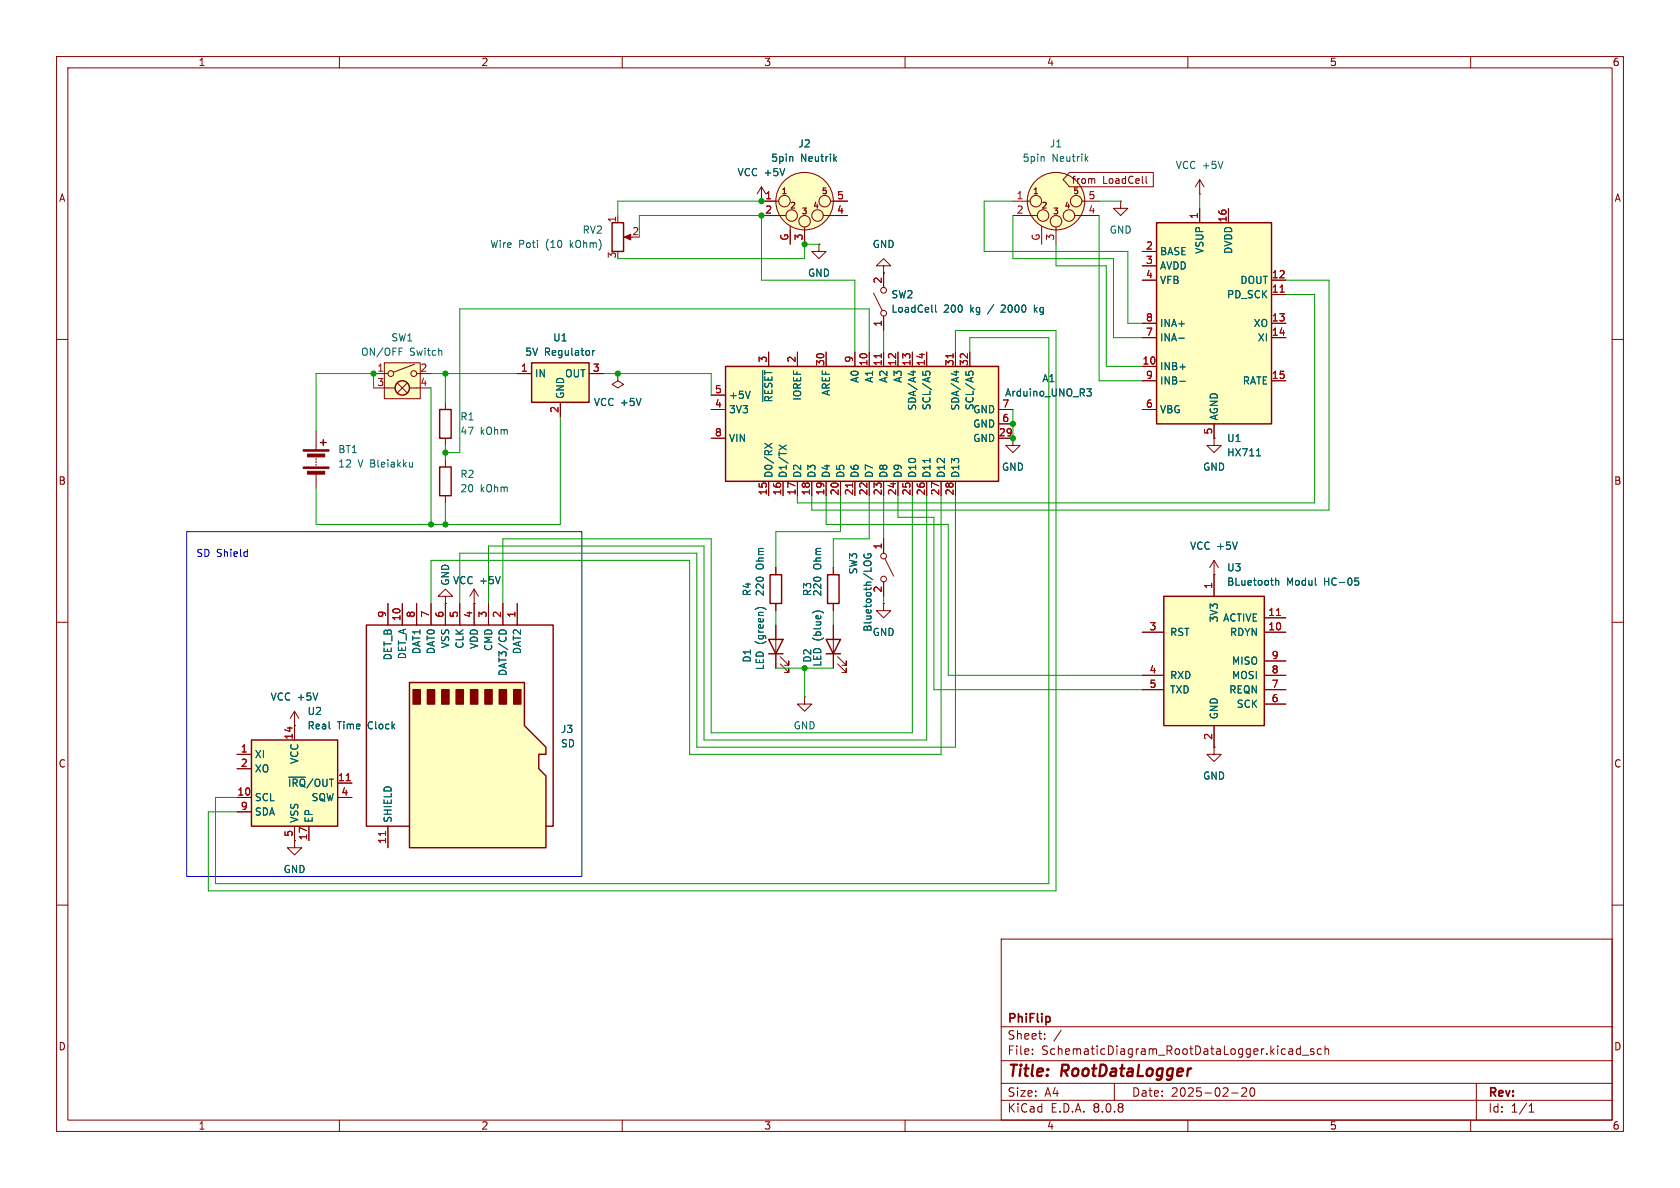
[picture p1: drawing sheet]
<svg xmlns="http://www.w3.org/2000/svg" width="297mm" height="210mm" viewBox="0 0 297 210" stroke-linecap="round" stroke-linejoin="round" font-family="sans-serif">
<g fill="none" stroke="#840000" stroke-width=".18">
<path d="M10 10h277v190h-277zM12 12h273v186h-273zM60 10v2M110 10v2M160 10v2M210 10v2M260 10v2M198.1 35.6v1.2h1.3l-1.3 1.3-1.3-1.3h1.3M198.1 35.6h.1M144.8 43.2v1.3h1.2l-1.2 1.2-1.3-1.2h1.3M144.8 43.2h.1M10 60h2"/>
<path d="M55.9 76.2v3.3M285 60h2M55.9 81v.3M55.9 81.5v.3M55.9 82v.3M55.9 83.8v2.6M10 110h2M78.7 105.4h1.3l-1.3-1.3-1.2 1.3h1.2v1.3M78.7 106.7h.1M285 110h2M52.1 128.3h.1M52.1 125.7l-.8 1.3"/>
<path d="M52.1 125.7v2.6M52.1 125.7l.7 1.3M10 160h2M177 166h108v32h-108zM285 160h2M60 198v2M110 198v2M160 198v2M177 194.5h108M177 191.5h108M177 187.5h108M177 181.5h108"/>
<path d="M182.5 186.3v.1M182.5 185.5v.1M184.7 183.6v.1M184.7 182.8v.1M187.6 182.1l-1.3 2M197 191.5v3M210 198v2M217.7 193.2h1.2M219.5 192.4l.6-.1 .2 .1 .1 .3-.9 1.1h.9M221.1 192.4l.2-.1a.81 .81 0 0 1 .6 .6 .81 .81 0 0 1-.3 .8l-.1 .1a.81 .81 0 0 1-.4-1.4zM229.9 184.9v1.5M229.9 185.5l-.4-.1-.3 .3v.4l.1 .2h.6"/>
<path d="M230.2 186.5h1.2M232.2 185.5l-.3-.1-.2 .2v.2l.5 .2v.3h-.5M233.6 185.5l-.4-.1-.3 .3v.4l.1 .2h.6M234.2 185.5l.3-.1 .3 .1 .1 .9M234.2 184.9v1.5M260 198v2M261 191.5v6.5M270.3 196.6h.9M270.3 195.5l.4-.4v1.5"/>
</g>
<g fill="#840000" stroke="#840000" stroke-width=".18">
<path d="M53.6 82.6h4.6v.2h-4.6z"/>
<path d="M53.6 79.5h4.6v.3h-4.6z"/>
<path d="M54.4 83.3h3v.5h-3z"/>
<path d="M54.4 80.3h3v.5h-3z"/>
</g>
<path d="M56.6 78.2h1.1M57.1 77.7v1" fill="none" stroke="#840000" stroke-width=".25"/>
<path d="M72.9 81.7v.9M72.9 82.4l-.3 .2" fill="none" stroke="#006464" stroke-width=".18"/>
<path d="M128.3 64.8h48.2v20.3h-48.2z" fill="#ffffc2"/>
<path d="M108.2 39.4h2v5.1h-2zM128.3 64.8h48.2v20.3h-48.2z" fill="none" stroke="#840000" stroke-width=".25"/>
<g fill="none" stroke="#840000" stroke-width=".18">
<path d="M109.2 38.1v1.3M110.7 41.9h1.1M125.7 77.5h2.6M125.7 72.4h2.6M125.7 69.9h2.6M135.9 62.2v2.6M141 62.2v2.6M146 62.2v2.6M151.1 62.2v2.6M153.7 62.2v2.6M156.2 62.2v2.6M158.7 62.2v2.6"/>
<path d="M161.3 62.2v2.6M163.8 62.2v2.6M168.9 62.2v2.6M171.4 62.2v2.6M176.5 77.5h2.6M176.5 72.4h2.6M176.5 74.9h2.6M135.9 85.1v2.5M138.4 85.1v2.5M141 85.1v2.5M143.5 85.1v2.5M146 85.1v2.5"/>
<path d="M148.6 85.1v2.5M151.1 85.1v2.5M153.7 85.1v2.5M156.2 85.1v2.5M158.7 85.1v2.5M161.3 85.1v2.5M163.8 85.1v2.5M166.4 85.1v2.5M168.9 85.1v2.5"/>
</g>
<path d="M155.8 62.5v.8M168.5 62.5v.8M150.7 85.4v.7" fill="none" stroke="#a90000" stroke-width=".18"/>
<g fill="none" stroke="#006464" stroke-width=".18">
<path d="M132.6 69.2l-.4 1.2M134.8 65.5v5.5M135.2 78.4l1.3 .8M136.5 78.4l-1.3 .8M137.7 78.7l1.3 .8M139 78.7l-1.3 .8M161 65.7h.9M161.4 65.6v.7M163.1 65.7v.6M163.6 66.2v-.3l.3-.3 .4 .1 .1 .5M168.6 65.7h.9M169.1 65.6v.7"/>
<path d="M170.8 65.7v.6M171.2 66.2v-.3l.3-.3 .4 .1 .1 .5M192.1 68.7h.8l-.4 .5 .4 .1v.5l-.2 .2h-.4M164.4 81v.8"/>
</g>
<path d="M110.4 41.9l1.1-.5v1z" fill="#840000" stroke="#840000" stroke-width=".18"/>
<path d="M204.5 39.4h20.3v35.5h-20.3z" fill="#ffffc2"/>
<path d="M204.5 39.4h20.3v35.5h-20.3z" fill="none" stroke="#840000" stroke-width=".25"/>
<g fill="none" stroke="#840000" stroke-width=".18">
<path d="M212.1 36.8v2.6M217.2 36.8v2.6M201.9 49.5h2.6M201.9 57.2h2.6M201.9 59.7h2.6M201.9 44.5h2.6M201.9 47h2.6M224.8 52.1h2.5M224.8 49.5h2.5M224.8 57.2h2.5M224.8 59.7h2.5M201.9 64.8h2.6"/>
<path d="M201.9 67.3h2.6M201.9 72.4h2.6M214.6 74.9v2.6M224.8 67.3h2.5"/>
</g>
<path d="M208.4 59.8h1M208.6 64.9h1M208.6 67.4h1M222.1 80.6h.8" fill="none" stroke="#006464" stroke-width=".18"/>
<path d="M226.3 51.7h.7" fill="none" stroke="#a90000" stroke-width=".18"/>
<path d="M67.9 64.1h6.4v6.4h-6.4z" fill="#ffffc2"/>
<g fill="none" stroke="#840000" stroke-width=".18">
<path d="M179.1 38.1h4.3M179.1 35.6h3M190 38.1h4.3M191.3 35.6h3M184.1 40v3.2M186.7 40.1v3.1M66 68.6h3.8M66 66h2.6M67.9 64.1h6.4v6.4h-6.4zM70.2 67.7l1.8 1.8M72 67.7l-1.8 1.8M72.4 68.6h3.8"/>
<path d="M73.3 64.4l-3.7 1.4M73.7 66h2.5"/>
<circle cx="183.1" cy="35.6" r="1.02"/>
<circle cx="184.4" cy="38.1" r="1.02"/>
<circle cx="186.7" cy="35.6" r="5.1"/>
<circle cx="186.7" cy="39.1" r="1.02"/>
<circle cx="189" cy="38.1" r="1.02"/>
<circle cx="190.2" cy="35.6" r="1.02"/>
<circle cx="69.1" cy="66" r=".51"/>
<circle cx="73.2" cy="66" r=".51"/>
</g>
<circle cx="71.1" cy="68.6" r="1.27" fill="none" stroke="#840000" stroke-width=".25"/>
<path d="M184.4 27.7l.2 .2v.6M192 28l.3 .5M192.3 27.7l-.4 .5M70.5 61.5h.7" fill="none" stroke="#006464" stroke-width=".18"/>
<circle cx="186.7" cy="35.6" r="5.1" fill="#ffffc2" stroke="#ffffc2" stroke-width=".18"/>
<path d="M72.4 120.7h20.3v7.6l3.8 3.8v1.3h-1.3v2.5l1.3 1.3v12.7h-24.1z" fill="#ffffc2"/>
<g fill="#840000" stroke="#840000" stroke-width=".25">
<path d="M73 121.9h1.3v2.6h-1.3z"/>
<path d="M75.6 121.9h1.2v2.6h-1.2z"/>
<path d="M78.1 121.9h1.3v2.6h-1.3z"/>
<path d="M80.6 121.9h1.3v2.6h-1.3z"/>
<path d="M83.2 121.9h1.3v2.6h-1.3z"/>
<path d="M85.7 121.9h1.3v2.6h-1.3z"/>
<path d="M88.3 121.9h1.2v2.6h-1.2z"/>
<path d="M90.8 121.9h1.3v2.6h-1.3z"/>
</g>
<path d="M72.4 120.7h20.3v7.6l3.8 3.8v1.3h-1.3v2.5l1.3 1.3v12.7h-24.1zM72.4 146.1h-7.6v-35.6h33v35.6h-1.3" fill="none" stroke="#840000" stroke-width=".25"/>
<g fill="none" stroke="#840000" stroke-width=".18">
<path d="M134.6 35.6h.1M134.6 33l-.7 1.3M134.6 33v2.6M134.6 33l.8 1.3M134.6 38.1h4.3M134.6 35.6h3.1M145.5 38.1h4.4M146.8 35.6h3.1M139.7 40v3.2M142.2 40.1v3.1M68.6 106.7v3.8M71.1 106.7v3.8"/>
<path d="M73.7 106.7v3.8M76.2 106.7v3.8M78.7 106.7v3.8M81.3 106.7v3.8M83.8 106.7v3.8M86.4 106.7v3.8M88.9 106.7v3.8M91.4 106.7v3.8M52.1 148.6v1.3h1.2l-1.2 1.2-1.3-1.2h1.3M52.1 148.6h.1M68.6 146.1v3.8"/>
<circle cx="138.7" cy="35.6" r="1.02"/>
<circle cx="140" cy="38.1" r="1.02"/>
<circle cx="142.2" cy="35.6" r="5.1"/>
<circle cx="142.2" cy="39.1" r="1.02"/>
<circle cx="144.5" cy="38.1" r="1.02"/>
<circle cx="145.8" cy="35.6" r="1.02"/>
</g>
<path d="M68.2 147v.7" fill="none" stroke="#a90000" stroke-width=".18"/>
<path d="M140 27.7l.2 .2v.6M147.5 28l.4 .5M147.9 27.7l-.5 .5M88.3 111.6l.5-.3 .6 .3" fill="none" stroke="#006464" stroke-width=".18"/>
<circle cx="142.2" cy="35.6" r="5.1" fill="#ffffc2" stroke="#ffffc2" stroke-width=".18"/>
<path d="M44.4 130.8h15.3v15.3h-15.3z" fill="#ffffc2"/>
<path d="M44.4 130.8h15.3v15.3h-15.3z" fill="none" stroke="#840000" stroke-width=".25"/>
<g fill="none" stroke="#840000" stroke-width=".18">
<path d="M156.2 47h1.3l-1.3-1.3-1.3 1.3h1.3v1.3M156.2 48.3h.1M109.2 66v1.3l1 .6-1 .7-1-.7 1-.6M109.2 66h.1M83.8 106.7h.1M83.8 104.1l-.7 1.3M83.8 104.1v2.6M83.8 104.1l.8 1.3M41.9 133.4h2.5M41.9 135.9h2.5M52.1 128.3v2.5M59.7 138.4h2.5"/>
<path d="M41.9 141h2.5M41.9 143.5h2.5M52.1 146.1v2.5M54.6 146.1v2.5M59.7 141h2.5"/>
</g>
<path d="M51 137.4h3" fill="none" stroke="#006464" stroke-width=".18"/>
<path d="M61.2 138h.7" fill="none" stroke="#a90000" stroke-width=".18"/>
<path d="M94 64.1h10.1v7h-10.1z" fill="#ffffc2"/>
<path d="M77.7 72.4h2.1v5.1h-2.1zM94 64.1h10.1v7h-10.1zM77.7 82.6h2.1v5h-2.1zM135.9 113h2.5l-1.2 2.6zM135.9 115.6h2.5M136.1 101.6h2.1v5.1h-2.1zM146.3 101.6h2v5.1h-2z" fill="none" stroke="#840000" stroke-width=".25"/>
<g fill="none" stroke="#840000" stroke-width=".18">
<path d="M212.1 34.3h.1M212.1 31.8l-.8 1.2M212.1 31.8v2.5M212.1 31.8l.8 1.2M154.4 51.8l1.6 3.1M156.2 48.3v2.5M156.2 55.9v2.5M78.7 71.1v1.3M78.7 77.5v1.2M91.4 66h2.6M99.1 71.1v2.6M104.1 66h2.6"/>
<path d="M179.1 77.5v1.2h1.2l-1.2 1.3-1.3-1.3h1.3M179.1 77.5h.1M214.6 77.5v1.2h1.3l-1.3 1.3-1.2-1.3h1.2M214.6 77.5h.1M78.7 81.3v1.3M78.7 87.6v1.3M137.2 100.3v1.3M137.2 106.7v1.3M137.2 110.5v7.6M137.9 117.3l1.5 1.6v-.8v.8h-.7M137.9 116.1l1.5 1.5v-.8v.8h-.7M147.3 100.3v1.3"/>
<path d="M147.3 106.7v1.3M142.2 123.2v1.3h1.3l-1.3 1.2-1.2-1.2h1.2M142.2 123.2h.1"/>
<circle cx="156.2" cy="51.3" r=".51"/>
<circle cx="156.2" cy="55.4" r=".51"/>
</g>
<path d="M165.4 53.9v1.1l.2 .2M182.9 53.9v1.3M183.4 54.3l-.5 .5M104.8 62v.8M105.1 62l-.3 .2M133.5 107.8a1.46 1.46 0 0 1 1.9 0" fill="none" stroke="#006464" stroke-width=".18"/>
<path d="M205.7 105.4h17.8v22.9h-17.8z" fill="#ffffc2"/>
<path d="M146 113h2.6l-1.3 2.6zM146 115.6h2.6M205.7 105.4h17.8v22.9h-17.8z" fill="none" stroke="#840000" stroke-width=".25"/>
<g fill="none" stroke="#840000" stroke-width=".18">
<path d="M134.6 35.6h.1M134.6 35.6h2.6M134.6 38.1h2.6M147.3 35.6h2.6M147.3 38.1h2.6M189.1 30.5h14.8v2.5h-14.8l-1.1-1.2zM193.4 31.6l.1 .2v.6M202.6 31.2v1l.2 .2M212.1 36.8v2.6M217.2 36.8v2.6M139.7 40.6v2.6M142.2 40.6v2.6"/>
<path d="M144.8 43.2h.1M156.2 48.3h.1M156.2 48.3v2.5M156.2 55.9v2.5M201.9 49.5h2.6M201.9 57.2h2.6M201.9 59.7h2.6M201.9 44.5h2.6M201.9 47h2.6M224.8 52.1h2.5M224.8 49.5h2.5M224.8 57.2h2.5"/>
<path d="M224.8 59.7h2.5M91.4 66h2.6M99.1 71.1v2.6M104.1 66h2.6M109.2 66h.1M125.7 72.4h2.6M125.7 77.5h2.6M125.7 69.9h2.6M135.9 62.2v2.6M141 62.2v2.6M146 62.2v2.6M151.1 62.2v2.6"/>
<path d="M153.7 62.2v2.6M156.2 62.2v2.6M158.7 62.2v2.6M161.3 62.2v2.6M163.8 62.2v2.6M168.9 62.2v2.6M171.4 62.2v2.6M176.5 72.4h2.6M176.5 77.5h2.6M176.5 74.9h2.6M179.1 77.5h.1M201.9 64.8h2.6"/>
<path d="M201.9 67.3h2.6M201.9 72.4h2.6M214.6 77.5h.1M214.6 74.9v2.6M224.8 67.3h2.5M135.9 85.1v2.5M138.4 85.1v2.5M141 85.1v2.5M143.5 85.1v2.5M146 85.1v2.5M148.6 85.1v2.5M151.1 85.1v2.5"/>
<path d="M153.7 85.1v2.5M156.2 85.1v2.5M156.2 95.3v2.5M156.5 98.8l1.5 3.1M158.7 85.1v2.5M161.3 85.1v2.5M163.8 85.1v2.5M166.4 85.1v2.5M168.9 85.1v2.5M214.6 99.1v6.3M214.6 99.1l-.7 1.2M214.6 99.1l.8 1.2"/>
<path d="M68.6 106.7v3.8M71.1 106.7v3.8M73.7 106.7v3.8M76.2 106.7v3.8M78.7 106.7h.1M78.7 106.7v3.8M81.3 106.7v3.8M83.8 106.7h.1M83.8 106.7v3.8M86.4 106.7v3.8M88.9 106.7v3.8M91.4 106.7v3.8"/>
<path d="M137.2 100.3v1.3M137.2 106.7v1.3M137.2 110.5v2.5M137.2 115.6v2.5M147.3 100.3v1.3M147.3 106.7v1.3M147.3 110.5v7.6M148.1 117.3l1.5 1.6v-.8v.8h-.8M148.1 116.1l1.5 1.5v-.8v.8h-.8M156.2 106.7v1.3h1.3l-1.3 1.2-1.3-1.2h1.3M156.2 106.7h.1M156.2 102.9v2.5"/>
<path d="M201.9 111.8h3.8M201.9 119.4h3.8M214.6 101.6h.1M223.5 111.8h3.8M223.5 109.2h3.8M223.5 119.4h3.8M223.5 116.8h3.8M41.9 133.4h2.5M41.9 135.9h2.5M52.1 128.3h.1M52.1 128.3v2.5M59.7 138.4h2.5"/>
<path d="M201.9 121.9h3.8M214.6 132.1v1.3h1.3l-1.3 1.2-1.2-1.2h1.2M214.6 132.1h.1M214.6 128.3v3.8M223.5 121.9h3.8M223.5 124.5h3.8M41.9 141h2.5M41.9 143.5h2.5M52.1 148.6h.1M52.1 146.1v2.5M54.6 146.1v2.5M59.7 141h2.5"/>
<path d="M68.6 146.1v3.8"/>
<circle cx="156.2" cy="98.3" r=".51"/>
<circle cx="156.2" cy="102.4" r=".51"/>
</g>
<path d="M226.3 51.7h.7M155.8 62.5v.8M168.5 62.5v.8M150.7 85.4v.7M225.7 108.8h.7M61.2 138h.7M68.2 147v.7" fill="none" stroke="#a90000" stroke-width=".18"/>
<g fill="none" stroke="#006464" stroke-width=".18">
<path d="M140 27.7l.2 .2v.6M147.5 28l.4 .5M147.9 27.7l-.5 .5M165.4 53.9v1.1l.2 .2M182.9 53.9v1.3M183.4 54.3l-.5 .5M208.4 59.8h1M104.8 62v.8M105.1 62l-.3 .2M132.6 69.2l-.4 1.2M134.8 65.5v5.5M135.2 78.4l1.3 .8"/>
<path d="M136.5 78.4l-1.3 .8M137.7 78.7l1.3 .8M139 78.7l-1.3 .8M161 65.7h.9M161.4 65.6v.7M163.1 65.7v.6M163.6 66.2v-.3l.3-.3 .4 .1 .1 .5M168.6 65.7h.9M169.1 65.6v.7M170.8 65.7v.6M171.2 66.2v-.3l.3-.3 .4 .1 .1 .5M192.1 68.7h.8l-.4 .5 .4 .1v.5l-.2 .2h-.4"/>
<path d="M208.6 64.9h1M208.6 67.4h1M152.7 99.7a.43 .43 0 0 1 .4-.5h.5a.43 .43 0 0 1 .4 .5M152.8 97.9a.59 .59 0 0 0 .6 .8 .59 .59 0 0 0 .5-.8h-.4v.2M164.4 81v.8M222.1 80.6h.8M88.3 111.6l.5-.3 .6 .3M133.5 107.8a1.46 1.46 0 0 1 1.9 0M143.7 108.4a1.46 1.46 0 0 1 1.9 0M225.5 102.2v1.2M225.5 102.7l.2-.1 .3 .1 .1 .7M239.6 102.2h.6"/>
<path d="M239.7 102.7h.3l.2 .2-.1 .5h-.4M51 137.4h3"/>
</g>
<path d="M33 94h69.9v60.9h-69.9zM43.6 97.5l.1 .1M43.7 97.1v1.3M43.7 98.3l-.1 .1" fill="none" stroke="#0000c2" stroke-width=".18"/>
<g fill="none" stroke="#009600" stroke-width=".18">
<path d="M134.6 35.6h-25.4v2.5M179.1 35.6h-5.1v8.9h25.4v12.7h2.5M179.1 38.1v7.6h17.7v14h5.1M194.3 35.6h3.8M194.3 38.1v29.2h7.6M212.1 34.3v2.5M113 41.9v-3.8h21.6v11.4h16.5v12.7M144.8 43.2h-2.6v2.5h-33M156.2 58.4v3.8M186.7 43.2v3.8h8.9v17.8h6.3M227.3 52.1h5.1v36.8h-91.4v-1.3M227.3 49.5h7.6v40.7h-91.4v-2.6"/>
<path d="M66 68.6v-2.6h-10.1v10.2M76.2 66h15.2M76.2 68.6v24.1M78.7 66v5.1M78.7 78.7v2.6M99.1 73.7v19h-43.2v-6.3M106.7 66h19v3.9M153.7 62.2v-7.6h-72.4v25.4h-2.6M168.9 62.2v-3.8h17.8v99.1h-149.9v-14h5.1M171.4 62.2v-2.5h14v96.5h-147.3v-15.2h3.8M179.1 72.4v5.1M78.7 88.9v3.8"/>
<path d="M146 87.6v5.1h21.6v26.7h34.3M148.6 87.6v6.4h-11.4v6.3M153.7 87.6v7.7h-6.4v5M156.2 87.6v7.7M158.7 87.6v3.8h6.4v30.5h36.8M161.3 87.6v41.9h-35.6v-34.2h-36.8v11.4M163.8 87.6v43.2h-39.3v-34.3h-38.1v10.2M166.4 87.6v45.8h-44.5v-34.3h-45.7v7.6M168.9 87.6v44.5h-45.7v-34.3h-41.9v8.9M137.2 108v2.5M137.2 118.1h10.1M142.2 118.1v5.1"/>
<path d="M147.3 108v2.5M156.2 105.4v1.3"/>
</g>
<g fill="#009600" stroke="#009600" stroke-width=".18">
<circle cx="109.2" cy="66" r=".46"/>
<circle cx="134.6" cy="38.1" r=".46"/>
<circle cx="134.6" cy="35.6" r=".46"/>
<circle cx="142.2" cy="43.2" r=".46"/>
<circle cx="142.2" cy="118.1" r=".46"/>
<circle cx="179.1" cy="74.9" r=".46"/>
<circle cx="179.1" cy="77.5" r=".46"/>
<circle cx="78.7" cy="92.7" r=".46"/>
<circle cx="76.2" cy="92.7" r=".46"/>
<circle cx="66" cy="66" r=".46"/>
<circle cx="78.7" cy="66" r=".46"/>
<circle cx="78.7" cy="80" r=".46"/>
</g>
<g font-size="2.8" fill="#840000">
<text x="178" y="190.9">Title:</text>
<text x="187.7" y="190.9">RootDataLogger</text>
</g>
<g font-size="2.1" fill="#840000">
<text x="178" y="184">Sheet:</text>
<text x="178" y="181.2">PhiFlip</text>
<text x="178" y="186.7">File:</text>
<text x="184.1" y="186.7">SchematicDiagram_RootDataLogger.kicad_sch</text>
<text x="178" y="196.9">KiCad</text>
<text x="178" y="194.1">Size:</text>
<text x="184.7" y="194.1">A4</text>
<text x="185.7" y="196.9">E.D.A.</text>
<text x="193.3" y="196.9">8.0.8</text>
<text x="200" y="194.1">Date:</text>
<text x="207" y="194.1">2025-02-20</text>
<text x="263" y="194.3">Rev:</text>
<text x="263" y="196.9">Id:</text>
<text x="267.1" y="196.9">1/1</text>
</g>
<g font-size="1.8" fill="#840000">
<text x="35" y="11.9">1</text>
<text x="85" y="11.9">2</text>
<text x="135" y="11.9">3</text>
<text x="185" y="11.9">4</text>
<text x="235" y="11.9">5</text>
<text x="285" y="11.9">6</text>
<text x="10.3" y="35.9">A</text>
<text x="189.4" y="32.7">from</text>
<text x="194.9" y="32.7">LoadCell</text>
<text x="285.3" y="35.9">A</text>
<text x="10.3" y="85.9">B</text>
<text x="285.3" y="85.9">B</text>
<text x="10.3" y="135.9">C</text>
<text x="285.3" y="135.9">C</text>
<text x="10.3" y="185.9">D</text>
<text x="285.3" y="185.9">D</text>
<text x="35" y="199.9">1</text>
<text x="85" y="199.9">2</text>
<text x="135" y="199.9">3</text>
<text x="185" y="199.9">4</text>
<text x="235" y="199.9">5</text>
<text x="285" y="199.9">6</text>
</g>
<g font-size="1.8" fill="#006464">
<text x="136.2" y="28.8">5pin</text>
<text x="141" y="26.3">J2</text>
<text x="141.5" y="28.8">Neutrik</text>
<text x="180.7" y="28.8">5pin</text>
<text x="185.5" y="26.3">J1</text>
<text x="186" y="28.8">Neutrik</text>
<text x="130.3" y="31.3">VCC +5V</text>
<text x="207.8" y="30.1">VCC +5V</text>
<text x="102.9" y="41.5">RV2</text>
<text x="196.1" y="41.5">GND</text>
<text x="86.6" y="44">Wire</text>
<text x="91.7" y="44">Poti</text>
<text x="96.6" y="44">(10</text>
<text x="101" y="44">kOhm)</text>
<text x="154.2" y="44">GND</text>
<text x="205" y="45.3">BASE</text>
<text x="205" y="47.9">AVDD</text>
<text x="213" y="45" transform="rotate(-90 213 45)">VSUP</text>
<text x="218" y="45" transform="rotate(-90 218 45)">DVDD</text>
<text x="142.7" y="49.1">GND</text>
<text x="157.5" y="52.9">SW2</text>
<text x="205" y="50.4">VFB</text>
<text x="216.8" y="52.9">PD_SCK</text>
<text x="219.2" y="50.4">DOUT</text>
<text x="157.5" y="55.5">LoadCell</text>
<text x="166.8" y="55.5">200</text>
<text x="171.6" y="55.5">kg</text>
<text x="175" y="55.5">/</text>
<text x="177.5" y="55.5">2000</text>
<text x="183.5" y="55.5">kg</text>
<text x="205" y="58">INA+</text>
<text x="221.5" y="58">XO</text>
<text x="63.7" y="63.1">ON/OFF</text>
<text x="69.1" y="60.6">SW1</text>
<text x="72.4" y="63.1">Switch</text>
<text x="92.8" y="63.1">5V</text>
<text x="96.2" y="63.1">Regulator</text>
<text x="97.7" y="60.6">U1</text>
<text x="205" y="65.6">INB+</text>
<text x="205" y="60.6">INA-</text>
<text x="222.3" y="60.6">XI</text>
<text x="94.5" y="66.9">IN</text>
<text x="99.8" y="66.9">OUT</text>
<text x="99.9" y="70.6" transform="rotate(-90 99.9 70.6)">GND</text>
<text x="104.9" y="72">VCC +5V</text>
<text x="128.8" y="70.7">+5V</text>
<text x="136.8" y="71.2" transform="rotate(-90 136.8 71.2)">~{RESET}</text>
<text x="141.8" y="70.9" transform="rotate(-90 141.8 70.9)">IOREF</text>
<text x="146.9" y="70.1" transform="rotate(-90 146.9 70.1)">AREF</text>
<text x="152" y="67.8" transform="rotate(-90 152 67.8)">A0</text>
<text x="154.5" y="67.8" transform="rotate(-90 154.5 67.8)">A1</text>
<text x="157.1" y="67.8" transform="rotate(-90 157.1 67.8)">A2</text>
<text x="159.6" y="67.8" transform="rotate(-90 159.6 67.8)">A3</text>
<text x="177.6" y="70.3">Arduino_UNO_R3</text>
<text x="184.2" y="67.8">A1</text>
<text x="205" y="68.2">INB-</text>
<text x="219.6" y="68.2">RATE</text>
<text x="81.3" y="74.5">R1</text>
<text x="81.3" y="77.1">47</text>
<text x="84.9" y="77.1">kOhm</text>
<text x="128.8" y="73.3">3V3</text>
<text x="162.2" y="72.7" transform="rotate(-90 162.2 72.7)">SDA/A4</text>
<text x="164.7" y="72.6" transform="rotate(-90 164.7 72.6)">SCL/A5</text>
<text x="169.8" y="72.7" transform="rotate(-90 169.8 72.7)">SDA/A4</text>
<text x="171.9" y="75.8">GND</text>
<text x="171.9" y="73.3">GND</text>
<text x="172.3" y="72.6" transform="rotate(-90 172.3 72.6)">SCL/A5</text>
<text x="205" y="73.3">VBG</text>
<text x="215.5" y="74.4" transform="rotate(-90 215.5 74.4)">AGND</text>
<text x="59.7" y="80.3">BT1</text>
<text x="59.7" y="82.8">12</text>
<text x="63.3" y="82.8">V Bleiakku</text>
<text x="128.8" y="78.3">VIN</text>
<text x="171.9" y="78.3">GND</text>
<text x="177" y="83.4">GND</text>
<text x="212.6" y="83.4">GND</text>
<text x="216.8" y="80.9">HX711</text>
<text x="216.8" y="78.3">U1</text>
<text x="81.3" y="84.7">R2</text>
<text x="81.3" y="87.2">20</text>
<text x="84.9" y="87.2">kOhm</text>
<text x="136.8" y="84.6" transform="rotate(-90 136.8 84.6)">D0/RX</text>
<text x="139.3" y="84.6" transform="rotate(-90 139.3 84.6)">D1/TX</text>
<text x="141.8" y="84.6" transform="rotate(-90 141.8 84.6)">D2</text>
<text x="144.4" y="84.6" transform="rotate(-90 144.4 84.6)">D3</text>
<text x="146.9" y="84.6" transform="rotate(-90 146.9 84.6)">D4</text>
<text x="149.5" y="84.6" transform="rotate(-90 149.5 84.6)">D5</text>
<text x="152" y="84.6" transform="rotate(-90 152 84.6)">D6</text>
<text x="154.5" y="84.6" transform="rotate(-90 154.5 84.6)">D7</text>
<text x="157.1" y="84.6" transform="rotate(-90 157.1 84.6)">D8</text>
<text x="159.6" y="84.6" transform="rotate(-90 159.6 84.6)">D9</text>
<text x="162.2" y="84.6" transform="rotate(-90 162.2 84.6)">D10</text>
<text x="164.7" y="84.6" transform="rotate(-90 164.7 84.6)">D11</text>
<text x="167.2" y="84.6" transform="rotate(-90 167.2 84.6)">D12</text>
<text x="169.8" y="84.6" transform="rotate(-90 169.8 84.6)">D13</text>
<text x="135.2" y="100.7" transform="rotate(-90 135.2 100.7)">Ohm</text>
<text x="145.4" y="100.7" transform="rotate(-90 145.4 100.7)">Ohm</text>
<text x="151.7" y="101.6" transform="rotate(-90 151.7 101.6)">SW3</text>
<text x="210.3" y="97.4">VCC +5V</text>
<text x="216.8" y="101.2">U3</text>
<text x="79.6" y="103.6" transform="rotate(-90 79.6 103.6)">GND</text>
<text x="80" y="103.5">VCC +5V</text>
<text x="132.9" y="105.5" transform="rotate(-90 132.9 105.5)">R4</text>
<text x="135.2" y="105.5" transform="rotate(-90 135.2 105.5)">220</text>
<text x="143.6" y="105.5" transform="rotate(-90 143.6 105.5)">R3</text>
<text x="145.4" y="105.5" transform="rotate(-90 145.4 105.5)">220</text>
<text x="216.8" y="103.7">BLuetooth</text>
<text x="227.4" y="103.7">Modul</text>
<text x="234.2" y="103.7">HC-05</text>
<text x="154.2" y="112.6">GND</text>
<text x="154.3" y="111.8" transform="rotate(-90 154.3 111.8)">Bluetooth/LOG</text>
<text x="206.8" y="112.6">RST</text>
<text x="215.5" y="110.1" transform="rotate(-90 215.5 110.1)">3V3</text>
<text x="216.1" y="110.1">ACTIVE</text>
<text x="217.3" y="112.6">RDYN</text>
<text x="69.4" y="116.8" transform="rotate(-90 69.4 116.8)">DET_B</text>
<text x="72" y="116.6" transform="rotate(-90 72 116.6)">DET_A</text>
<text x="74.5" y="115.7" transform="rotate(-90 74.5 115.7)">DAT1</text>
<text x="77.1" y="115.7" transform="rotate(-90 77.1 115.7)">DAT0</text>
<text x="79.6" y="114.7" transform="rotate(-90 79.6 114.7)">VSS</text>
<text x="82.1" y="114.8" transform="rotate(-90 82.1 114.8)">CLK</text>
<text x="84.7" y="114.8" transform="rotate(-90 84.7 114.8)">VDD</text>
<text x="87.2" y="115.2" transform="rotate(-90 87.2 115.2)">CMD</text>
<text x="89.8" y="119.6" transform="rotate(-90 89.8 119.6)">DAT3/CD</text>
<text x="92.3" y="115.7" transform="rotate(-90 92.3 115.7)">DAT2</text>
<text x="132.9" y="117.2" transform="rotate(-90 132.9 117.2)">D1</text>
<text x="135.2" y="118.6" transform="rotate(-90 135.2 118.6)">LED (green)</text>
<text x="143.6" y="117.2" transform="rotate(-90 143.6 117.2)">D2</text>
<text x="145.4" y="118" transform="rotate(-90 145.4 118)">LED (blue)</text>
<text x="217.7" y="117.7">MISO</text>
<text x="47.7" y="124.1">VCC +5V</text>
<text x="206.8" y="120.2">RXD</text>
<text x="206.8" y="122.8">TXD</text>
<text x="217.2" y="122.8">REQN</text>
<text x="217.7" y="120.2">MOSI</text>
<text x="218.6" y="125.3">SCK</text>
<text x="54.3" y="126.6">U2</text>
<text x="54.3" y="129.1">Real</text>
<text x="59.6" y="129.1">Time</text>
<text x="65.1" y="129.1">Clock</text>
<text x="99.1" y="129.8">J3</text>
<text x="140.2" y="129.1">GND</text>
<text x="215.5" y="127.3" transform="rotate(-90 215.5 127.3)">GND</text>
<text x="45" y="134.2">XI</text>
<text x="45" y="136.8">XO</text>
<text x="52.9" y="135.1" transform="rotate(-90 52.9 135.1)">VCC</text>
<text x="99.1" y="132.3">SD</text>
<text x="45" y="141.8">SCL</text>
<text x="50.8" y="139.3">~{IRQ}/OUT</text>
<text x="55" y="141.8">SQW</text>
<text x="212.6" y="138">GND</text>
<text x="45" y="144.4">SDA</text>
<text x="52.9" y="145.5" transform="rotate(-90 52.9 145.5)">VSS</text>
<text x="55.5" y="145.5" transform="rotate(-90 55.5 145.5)">EP</text>
<text x="69.4" y="145.5" transform="rotate(-90 69.4 145.5)">SHIELD</text>
<text x="50" y="154.5">GND</text>
</g>
<g font-size="1.8" fill="#a90000">
<text x="135.2" y="35.3">1</text>
<text x="147.9" y="35.3">5</text>
<text x="179.6" y="35.3">1</text>
<text x="192.3" y="35.3">5</text>
<text x="109" y="39.4" transform="rotate(-90 109 39.4)">1</text>
<text x="111.7" y="41.7">2</text>
<text x="135.2" y="37.8">2</text>
<text x="147.9" y="37.8">4</text>
<text x="179.6" y="37.8">2</text>
<text x="192.3" y="37.8">4</text>
<text x="211.8" y="38.8" transform="rotate(-90 211.8 38.8)">1</text>
<text x="216.9" y="39.4" transform="rotate(-90 216.9 39.4)">16</text>
<text x="109" y="45.8" transform="rotate(-90 109 45.8)">3</text>
<text x="139.4" y="42.6" transform="rotate(-90 139.4 42.6)">G</text>
<text x="142" y="42.6" transform="rotate(-90 142 42.6)">3</text>
<text x="183.9" y="42.6" transform="rotate(-90 183.9 42.6)">G</text>
<text x="186.4" y="42.6" transform="rotate(-90 186.4 42.6)">3</text>
<text x="202.5" y="44.2">2</text>
<text x="202.5" y="46.7">3</text>
<text x="156" y="50.2" transform="rotate(-90 156 50.2)">2</text>
<text x="202.5" y="49.3">4</text>
<text x="224.7" y="51.8">11</text>
<text x="224.7" y="49.3">12</text>
<text x="156" y="57.9" transform="rotate(-90 156 57.9)">1</text>
<text x="202.5" y="59.4">7</text>
<text x="202.5" y="56.9">8</text>
<text x="224.7" y="56.9">13</text>
<text x="224.7" y="59.4">14</text>
<text x="66.6" y="65.8">1</text>
<text x="74.2" y="65.8">2</text>
<text x="92" y="65.8">1</text>
<text x="104.7" y="65.8">3</text>
<text x="135.6" y="64.2" transform="rotate(-90 135.6 64.2)">3</text>
<text x="140.7" y="64.2" transform="rotate(-90 140.7 64.2)">2</text>
<text x="145.8" y="64.8" transform="rotate(-90 145.8 64.8)">30</text>
<text x="150.9" y="64.2" transform="rotate(-90 150.9 64.2)">9</text>
<text x="153.4" y="64.8" transform="rotate(-90 153.4 64.8)">10</text>
<text x="156" y="64.8" transform="rotate(-90 156 64.8)">11</text>
<text x="158.5" y="64.8" transform="rotate(-90 158.5 64.8)">12</text>
<text x="161" y="64.8" transform="rotate(-90 161 64.8)">13</text>
<text x="163.6" y="64.8" transform="rotate(-90 163.6 64.8)">14</text>
<text x="168.7" y="64.8" transform="rotate(-90 168.7 64.8)">31</text>
<text x="171.2" y="64.8" transform="rotate(-90 171.2 64.8)">32</text>
<text x="201.9" y="64.5">10</text>
<text x="66.6" y="68.3">3</text>
<text x="74.2" y="68.3">4</text>
<text x="126.3" y="69.6">5</text>
<text x="202.5" y="67.1">9</text>
<text x="224.7" y="67.1">15</text>
<text x="98.8" y="73.1" transform="rotate(-90 98.8 73.1)">2</text>
<text x="126.3" y="72.1">4</text>
<text x="126.3" y="77.2">8</text>
<text x="176.5" y="77.2">29</text>
<text x="177.1" y="74.7">6</text>
<text x="177.1" y="72.1">7</text>
<text x="202.5" y="72.1">6</text>
<text x="214.4" y="76.9" transform="rotate(-90 214.4 76.9)">5</text>
<text x="135.6" y="87.7" transform="rotate(-90 135.6 87.7)">15</text>
<text x="138.2" y="87.7" transform="rotate(-90 138.2 87.7)">16</text>
<text x="140.7" y="87.7" transform="rotate(-90 140.7 87.7)">17</text>
<text x="143.3" y="87.7" transform="rotate(-90 143.3 87.7)">18</text>
<text x="145.8" y="87.7" transform="rotate(-90 145.8 87.7)">19</text>
<text x="148.3" y="87.7" transform="rotate(-90 148.3 87.7)">20</text>
<text x="150.9" y="87.7" transform="rotate(-90 150.9 87.7)">21</text>
<text x="153.4" y="87.7" transform="rotate(-90 153.4 87.7)">22</text>
<text x="156" y="87.7" transform="rotate(-90 156 87.7)">23</text>
<text x="158.5" y="87.7" transform="rotate(-90 158.5 87.7)">24</text>
<text x="161" y="87.7" transform="rotate(-90 161 87.7)">25</text>
<text x="163.6" y="87.7" transform="rotate(-90 163.6 87.7)">26</text>
<text x="166.1" y="87.7" transform="rotate(-90 166.1 87.7)">27</text>
<text x="168.7" y="87.7" transform="rotate(-90 168.7 87.7)">28</text>
<text x="156" y="97.2" transform="rotate(-90 156 97.2)">1</text>
<text x="156" y="104.8" transform="rotate(-90 156 104.8)">2</text>
<text x="214.4" y="104.2" transform="rotate(-90 214.4 104.2)">1</text>
<text x="68.3" y="109.3" transform="rotate(-90 68.3 109.3)">9</text>
<text x="70.9" y="109.9" transform="rotate(-90 70.9 109.9)">10</text>
<text x="73.4" y="109.3" transform="rotate(-90 73.4 109.3)">8</text>
<text x="75.9" y="109.3" transform="rotate(-90 75.9 109.3)">7</text>
<text x="78.5" y="109.3" transform="rotate(-90 78.5 109.3)">6</text>
<text x="81" y="109.3" transform="rotate(-90 81 109.3)">5</text>
<text x="83.6" y="109.3" transform="rotate(-90 83.6 109.3)">4</text>
<text x="86.1" y="109.3" transform="rotate(-90 86.1 109.3)">3</text>
<text x="88.6" y="109.3" transform="rotate(-90 88.6 109.3)">2</text>
<text x="91.2" y="109.3" transform="rotate(-90 91.2 109.3)">1</text>
<text x="203.1" y="111.5">3</text>
<text x="224.1" y="111.5">10</text>
<text x="224.1" y="109">11</text>
<text x="203.1" y="119.1">4</text>
<text x="224.7" y="119.1">8</text>
<text x="224.7" y="116.6">9</text>
<text x="203.1" y="121.7">5</text>
<text x="224.7" y="124.2">6</text>
<text x="224.7" y="121.7">7</text>
<text x="51.8" y="130.9" transform="rotate(-90 51.8 130.9)">14</text>
<text x="214.4" y="130.9" transform="rotate(-90 214.4 130.9)">2</text>
<text x="42.5" y="133.1">1</text>
<text x="42.5" y="135.6">2</text>
<text x="41.9" y="140.7">10</text>
<text x="42.5" y="143.3">9</text>
<text x="59.6" y="138.2">11</text>
<text x="60.3" y="140.7">4</text>
<text x="51.8" y="148" transform="rotate(-90 51.8 148)">5</text>
<text x="54.4" y="148.6" transform="rotate(-90 54.4 148.6)">17</text>
<text x="68.3" y="149.3" transform="rotate(-90 68.3 149.3)">11</text>
</g>
<text font-size="1.8" fill="#0000c2" x="34.6" y="98.7">SD Shield</text>
<g font-size="1.4" fill="#840000">
<text x="138" y="34.6">1</text>
<text x="145.1" y="34.6">5</text>
<text x="182.4" y="34.6">1</text>
<text x="189.6" y="34.6">5</text>
<text x="139.5" y="37.1">2</text>
<text x="141.6" y="38.2">3</text>
<text x="143.6" y="37.1">4</text>
<text x="184" y="37.1">2</text>
<text x="186" y="38.2">3</text>
<text x="188" y="37.1">4</text>
</g>
</svg>
